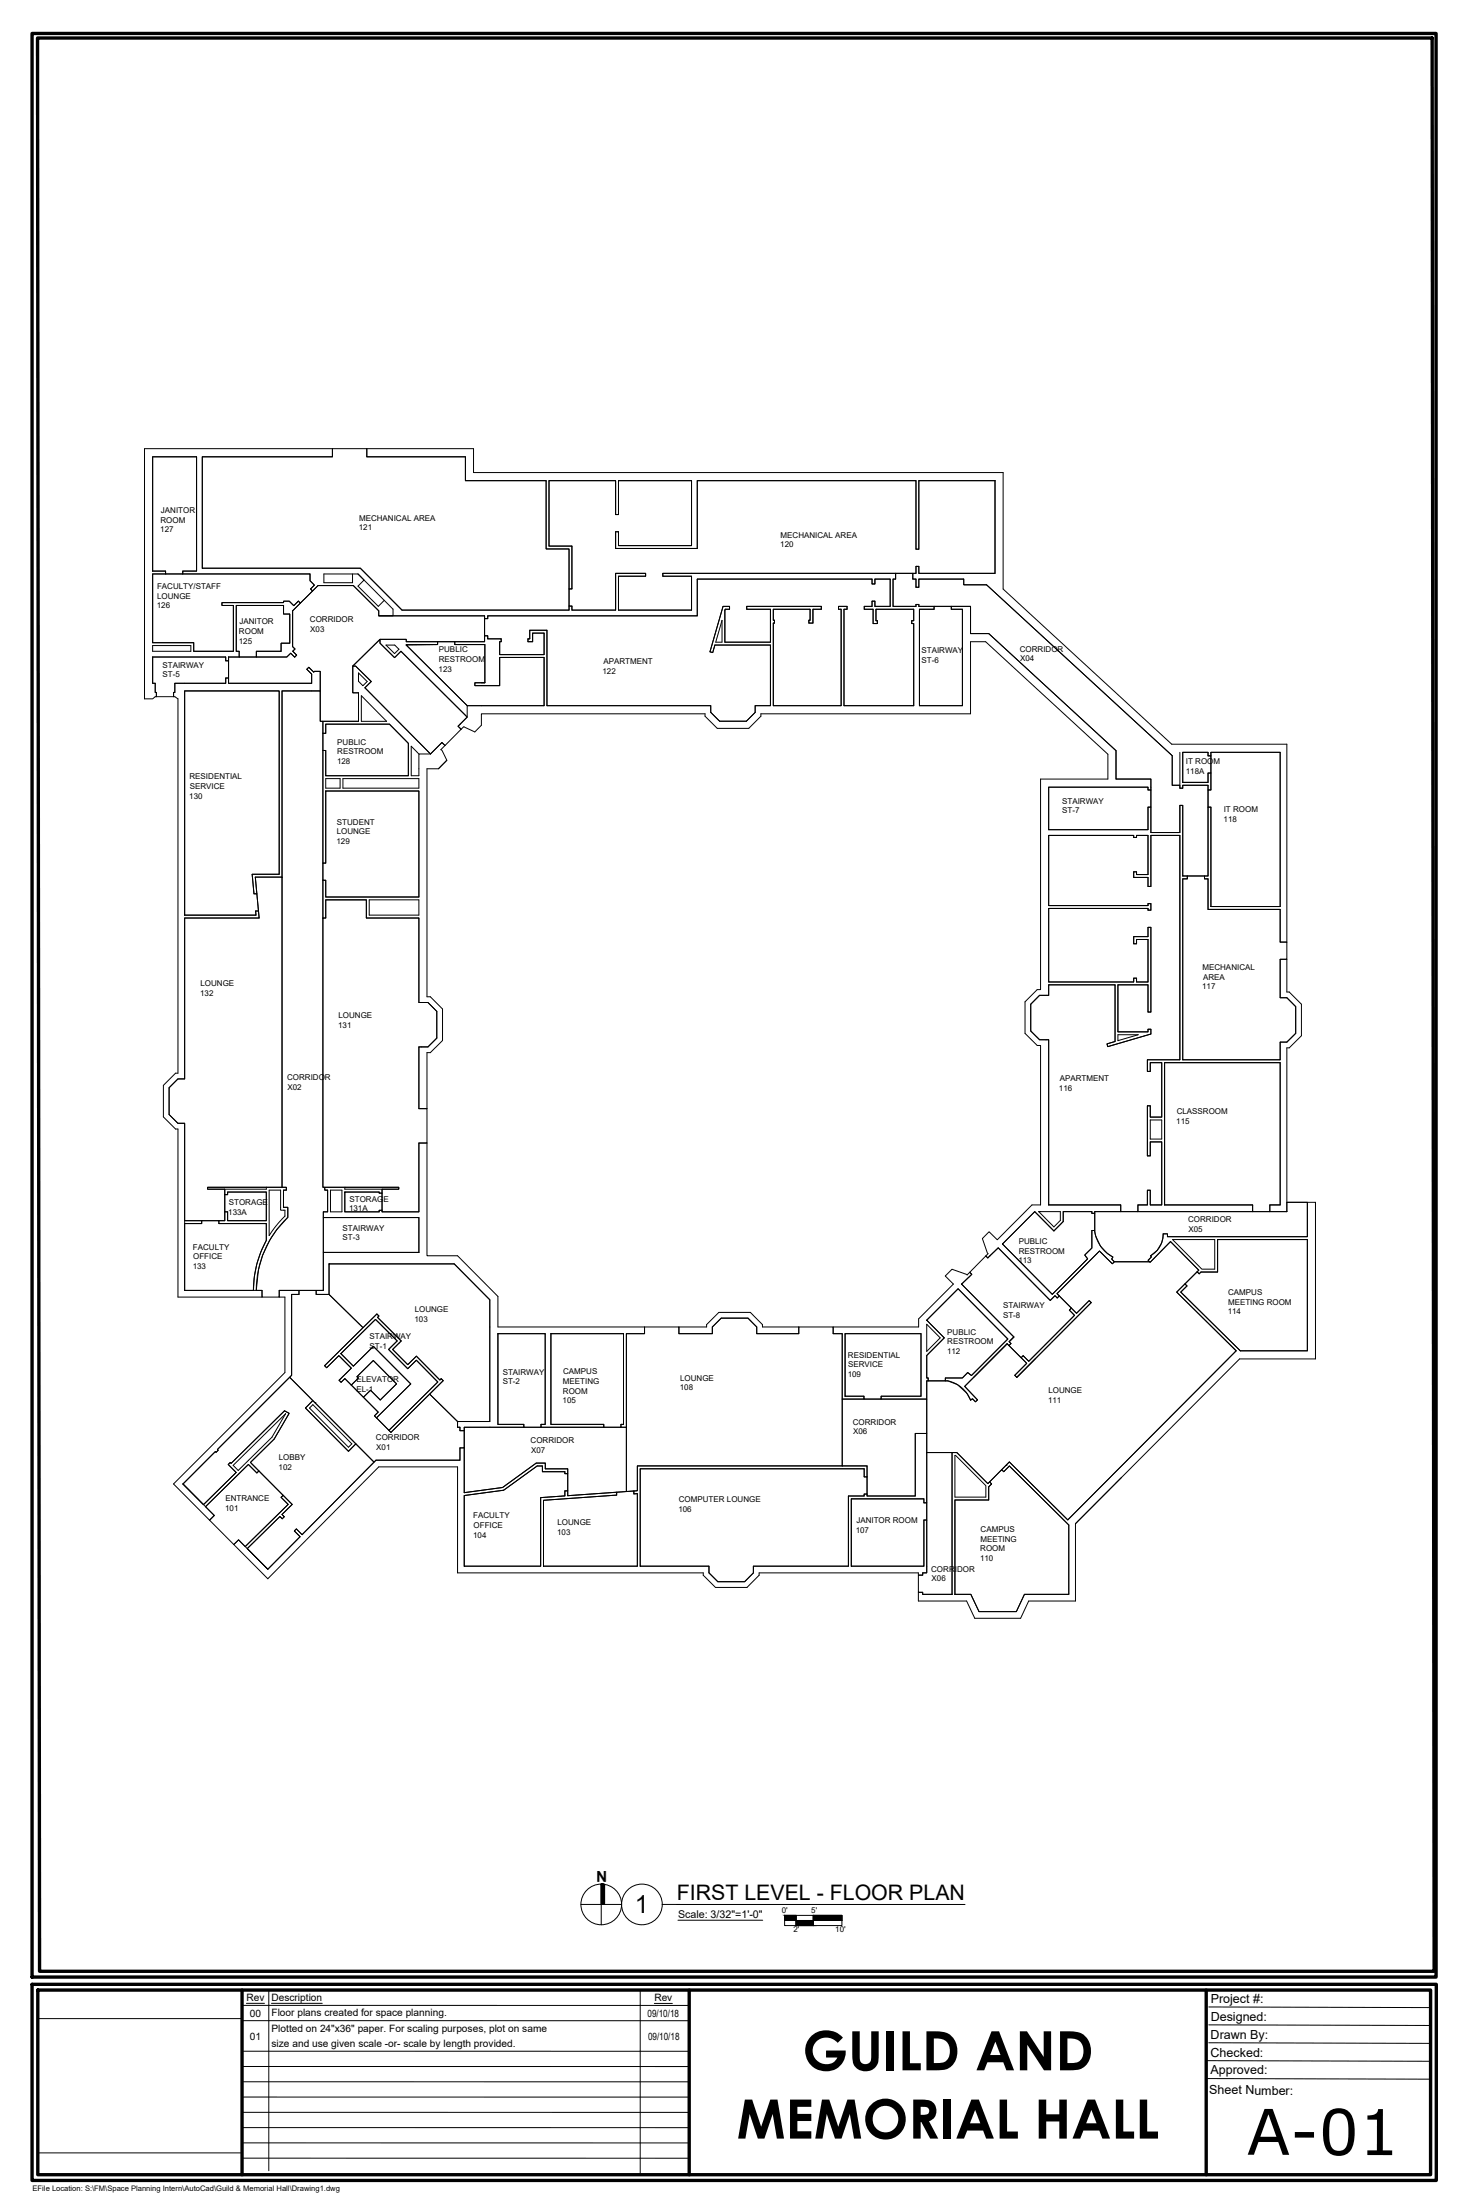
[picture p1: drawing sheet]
<svg xmlns="http://www.w3.org/2000/svg" width="610mm" height="914mm" viewBox="0 0 610 914" stroke-linecap="round" stroke-linejoin="round" font-family="sans-serif">
<!-- layer: 0 -->
<g fill="none" stroke="#000" stroke-width=".42">
<path d="M63.4 189.9h18.3v47.5h-5.8v1.2h-7.1v-1.2h-5.4zM84.1 189.9h54v-3.4h14.3v3.4h41v9.9h33.5v28.4h9.6v25.4h-69.4l-17.4-17.4h-65.6zM228.1 199.8h27.7v14.1h1.2v-14.1h30.4v27h-30.4v-5.8h-1.2v7h33.9v-28.2h90.9v28.5h1.2v-28.5h31.7v38.5h-31.7v-2.9h-1.2v2.9h-105.2v1.2h12v14.1h-30.4v-14.1h11.3v-1.2h-12.5v15.3h-18.1v-1.7h-1.2v-7.1h1.2v-17.8h-9.6zM413.5 199.8h-31.7v28.5h-1.2v-28.5h-90.9v28.2h-33.9v-7h1.2v5.8h30.4v-27h-30.4v14.1h-1.2v-14.1h-27.7v27.2h9.6v17.8h-1.2v-16.6h-9.6v-28.4h-33.5v-9.9h-41v-3.4h44.4v9.9h220v48.4l70.1 64.5h47.8v82.3h-2.7v-13.6h-30v-12.7h-1.5v-1.2h1.5v-28.6h1.2v41.3M413.5 199.8v38.5h-31.7v-2.9h-1.2v2.9h-1.3v2.4h1.3v3.4h1.2v-3.4h18.7v2.4h9.5l77.1 71v12.3h3.2M63.4 237.4v-47.5h18.3v47.5h-5.8v1.2h52.9v2.8l1.9 1.8-1.7 1.6 .9 .8 2.3-2.2h14.6l10.6 10.5v2.1h5.9v-2.8l-14.5-14.6M63.4 238.6h65.4v2.8l1.9 1.8-1.7 1.6 .9 .8-5.1 5.1-.8-.9-1.9 1.9-1.9-1.8h-2.4v.6h-25.6v1.2h4.8v19h-16.5v-3.6h-17.1zM63.4 237.4h5.4v1.2h-5.4v28.5M84.1 236.2v-46.3h54v-3.4h-78.1v104h3.4l1.1-.9h.5v-1.8h-.5v-3.8h-1.1v-10.9M84.1 236.2h65.6l17.4 17.4h69.4v-1.7h1.2v1.7h18.1v-15.3h12.5v1.2h-11.3v14.1h30.4v-14.1h-12v-1.2h96.8v2.4h-1.1v11.3h9.5v-.8h1.2v.8h6.4v1.2h-6.1v40.1M146.5 238.6v3.6h-11.9v-3.6h14.2M148.8 238.6l2.5 2.5-2.5 2.5 8.4 8.4 2.5-2.5"/>
<path d="M372.2 238.3h7.1v2.4h1.3v3.4h1.2v-3.4h18.7v2.4h9.5l77.1 71v12.3h3.2v1.2h1.2v-1.2h10.5v37.7h-10.5v-29.3h-1.2v11.2h-12.1v-22.2h-14.4v-11.8l-52.9-48.7h-7.6v-11.3h-21.5v-.8h-1.2v.8h-9.5v-11.3h1.1zM98.2 251.7h19.6v3.5h2.6v12.1h-3.6v3.4h-10.3v2.4h-7.1v-2.4h-1.2zM157.4 256h44v1.1h1.3v-1.1h87v-15.3h72.7v2h1.2v-2h6.3v11.3h-6.3v-2.1h-1.2v2.1h-3.3v1.2h3.7v6h1.8v-1.2h-.6v-4.8h15.7v4.8h-.8v1.2h.8v34.1M201.4 257.1h1.3v-1.1h87v-15.3h72.7v2h1.2v-2h6.3v11.3h-6.3v-2.1h-1.2v2.1h-3.3v1.2h3.7v6h1.8v-1.2h-.6v-4.8h15.7v4.8h-.8v1.2h.8v34.1h-29v-40.1h1.3v-1.2h-3.6v1.2h1.1v40.1h-28.2v-34.3h.5v-1.2h-.5v-4.6h15.3v4.6h-.5v1.2h1.7v-5.8h3.5v-1.2h-31v1.2h9.9v13.7h-19v-13.2l.1-.5h1.8v-1.2h-2.6l-5.5 18.9 1.2 .3 .9-3.1h23.1v25.2h-6.4v2.8l-3.6 3.7h-11.2l-3.7-3.7v-2.8h-68v-31.3h-7.2v3.5h-.7v1.2h1.9v-3.6h4.8v9h-18.5v-5.4h.7v-1.2h-5.6v-1.2h-1.3zM300 257.8v9.1h-2.6zM382.1 253.2h6.1v-1.2h7.1v1.2h4.6v40.1h-17.8zM63.4 267.1h17.1v3.6h16.5v-19h-4.8v-1.2h25.6v-.6h2.4l1.9 1.8 1.9-1.9 .8 .9-3.2 3.2v14.9l1 .9-1 1 1.7 1.6-.9 .8-1.6-1.6-1.6 1.6h-12.7v-2.4h10.3v-3.4h3.6v-12.1h-2.6v-3.5h-19.6v19M63.4 273.1h30.4v1.6h1.2v7.1h-1.2v2.2h-21.2v3.8h-.5v1.8h-7.1v-1.8h-.5v-3.8h-1.1zM63.4 268.3h15.9v2.4h-15.9zM63.4 273.1h30.4v1.6h1.2v-1.6M95 273.1h24.2l1.6-1.6 1.6 1.6 .9-.8-1.7-1.6 1-1-1-.9v-14.9l10.6-10.5h14.6l10.6 10.5v2.1h44v10.7h-32.6v-1h-10.9l-11.3 11.1v11.2h2.4v11.8h-15.9v-20.8h-2.4l-.3 .4-2.1-2.1-.8 .9 2 2v3.8h-34.5zM98.2 270.7h1.2v2.4h-4.4"/>
<path d="M146.6 276.8l11.3-11.1v1.6l6.1 6 2.6-2.6 27.5 27.3-3.7 3.8 1.2 1.3-6.7 6.8-1.3-1.3-4.7 4.8-27.3-27.5 2.7-2.6-6.5-6.5zM149 279.7l3.6 3.6-1.8 1.7-1.8-1.8zM160.4 268.1h3.6l1.8 1.8-1.8 1.8zM168.8 268.1v-.2h13v-1.2h-13v-1h-10.9v1.6l6.1 6 2.6-2.6 27.5 27.3M168.8 268.1l13-.2v-1.2h7.2v1.2h12.5v15.9h-4.2v1.2h10.3v-11.7h18.5v20h-32zM168.8 268.1l25.3 25.2M76.7 287.2h39.3v76.2h-11.2l.7 8.1h1.2l.7 7.1h-1.2l.2 1.8h-29.7zM117.2 287.2h15.9v12.6h1.1v193.7h.7v1.2h1.2v9h-1.7v32.6h-18.4v2.8h-7.1v-2.8h-2.4a41.7 41.7 0 0 1 13.1-30.3v-4.2h-1.8v-7.1h1.2v-1.2h-1.8zM150.2 289.2l10.5 10.6h-10.5zM153.4 282.4h.1M153.4 284.1h.1M200 283.8h1.5"/>
<path d="M201.5 283.8h-4.2v1.2h10.3v-11.7h18.5v20h-32v4.7l-3.7 3.8 1.2 1.3 1.1-1.1 4.6 2.2 2.7-2.8v-4.7h93v1l5 5h13.1l5.1-5v-1h87.1v-30h6.3l50.8 46.8v10.3h-28v87.5h-1.4l-5 5.1-.1 13.1 5.1 5h1.4v66.3h-3.6l-14.4 14.5-3.4-3.3-2.8 2.8 2.4 6.3-1 .9 .9 .9 4.3-4.2 21.6 21.8 2-2 .9 1 .9-.9-1-.9 17.7-17.7 5.3 5.3 .9-.9-1.2-1.1 .5-.8a14.2 14.2 0 0 1-7.5-11.1h-1.2v7.3l-3 3 1.3 1.5-14.7 14.8-20.7-20.9M201.5 283.8v-15.9h-12.5v-1.2h12.4v-2.4h1.3v1.2h5.6v1.2h-.7v5.4h18.5v-9h-4.8v3.6h-1.9v-1.2h.7v-3.5h7.2v31.3h68v2.8l3.7 3.7h11.2l3.6-3.7v-2.8h6.4v-25.2h-23.1l-.9 3.1-1.2-.3 5.5-18.9h2.6v1.2h-1.8l-.1 .5v13.2h19v-13.7h-9.9v-1.2h31v1.2h-3.5v5.8h-1.7v-1.2h.5v-4.6h-15.3v4.6h.5v1.2h-.5v34.3h28.2v-40.1h-1.1v-1.2h3.6v1.2h-1.3v40.1h29M382.1 293.3h17.8v-40.1h-4.6v-1.2h8v11.3h7.6l52.9 48.7v11.8h14.4v4.5h-1.2v-1.1h-41.2v17.6M135.4 301h26.4l7.9 8v13.4h-34.3v-10.5h-1.2v-7.1h1.2zM174.1 313.4l-3.2-3.2v12.2h3.2v-9h4.8l4.7-4.8 1.3 1.3-1.7 1.7 .5 .3 2 4.1-3.5 3.5M178.9 313.4l-27.3-27.5 2.7-2.6-6.5-6.5h-1.2v11.2h2.4v11.8h-14.8v5h1.2v-3.8h26.4l7.9 8v13.4h-34.3M185.7 316l-3.5 3.5h-4.8v94.8h1.4l5.1 5.1v13.1l-5.1 5h-1.4v23.3h-3.3v-25.7h3.7l3.7-3.6v-11.1l-3.7-3.7h-3.7v-35.1h-21.9v-7.6h-16.8v7.6h-1.2M490.3 312.7v14.9h1.2v-1.2h10.5v1.9h1.2v-7h-1.2v3.9h-10.5M491.5 312.7h10.5v1.5h1.2v7.1h-1.2v3.9h-10.5zM503.2 312.7h28.8v64.1h-28.8v-41.3h-1.2v-7.2h1.2zM135.4 328.8h38.7v44h-38.7v-6.9h-1.2v-7.2h1.2zM135.4 328.8h38.7v44h-38.7v-6.9h-1.2v15.7"/>
<path d="M135.4 322.4v-10.5h-1.2v46.8h1.2v-29.9M135.4 323.6h5.9v4h-5.9zM142.5 323.6h31.6v4h-31.6zM435.8 327.2h41.2v1.1h1.2v7.2h-1.2v9.3h-41.2zM491.5 325.2v-12.5h10.5v1.5h1.2v-1.5h28.8v64.1h-28.8M435.8 347.2h35.3v.9h1.2v-.9h4.7v16.3h-4.7v-1.1h-1.2v2.3h5.9v3.7h1.2v-21.2h12.1v93.3h-13.5v4.8h1.2v-3.6h4.7v22.6h-4.7v-4.7h-1.2v20.8h1.2v-5.8h4.7v26.2h-4.7v-6.1h-1.2v6.1h-3.9v2.8h-7.2v-2.8h-29.9v-68.6h-3.8l-3.7-3.7v-11.1l3.7-3.7h3.8v-4.4h27.5v23.6l-3.3 1 .3 1.1 17.9-5.2v-2h-1.2v1.1h-12.5v-19.6h12.5v11.3h1.2v-35.2h-1.2v3.9h-5.9v3h1.2v-1.8h4.7v17.6h-4.7v-1.5h-1.2v1.5h-35.3v-30.5h41.2v.7h1.2v-2.7h-1.2v.8h-41.2zM435.8 344.8h41.2v-9.3h1.2v10.5h12.1v-11.2h1.2v29.3M117.2 364.6h-11.1l.6 6.9h-1.2l-.7-8.1h11.2v-76.2h-39.3v93.2M117.2 364.6v-77.4h15.9v-8.2h-2.4l-.3 .4-2.1-2.1-.8 .9 2 2v3.8h-34.5v-2.2h-1.2v2.2h-21.2v3.8h-.5v1.8h.5l1.3 .9v155.6h-.9l-5.1 5M135.4 374h16.8v7.6h21.9v35.1h3.7l3.7 3.7v11.1l-3.7 3.6h-3.7v25.7h3.3v14.3h-3.3v28.6h-15.3v-9.4h6.9v-.8h-31.5v-111.9h1.2zM153.4 374h20.7v6.4h-20.7zM491.5 365.3h1.9v-1.2h7.1v1.2h1.5v12.7h30v13.6h2.7v7.1h-2.7v16h2.7l3.7 3.7v11.1l-3.7 3.6h-2.7v7.4h-40.5z"/>
<path d="M491.5 364.1h1.9v1.2h-1.9v75.2M76.7 381.6h31l-1.6-17h11.1v128.9h-30.9v.8h7.1v13.1h-16.7v-40.5h-2.8l-3.6-3.7v-11.1l3.6-3.7h2.8zM76.7 380.4h29.7l-.2-1.8h1.2l.3 3h-31v66.8h-2.8l-3.6 3.7v11.1l3.6 3.7h2.8v69.4M464.5 430.1h8.5l-8.5 2.4zM67.9 451.1v13.1l5.1 5.1h.9v69.8h35v-2.8h-32.2M483.9 441.7h48.1v59.1h-4.3v2.8h-7.2v-2.8h-36.6zM491.5 440.5h40.5v-7.4h2.7l3.7-3.6v-11.1l-3.7-3.7h-2.7v-16h2.7v13.6h1l5.1 5.1v13.1l-5.1 5h-1v68.1M478 465.5h4.7v7.9h-4.7zM93.4 496.5h1.2v-1h16.1v11.9h-16.1v-3.7h-1.2zM93.4 494.3v2.2h1.2v-1h16.1v11.9M110.7 493.5h8.3v1.2h-1.2v7.1h1.8v4.2a41.7 41.7 0 0 0-13.1 30.3M110.7 493.5h-24.4v.8h7.1"/>
<path d="M110.7 493.5v.8h-17.3M111.8 494.7h4.8v8.3h1.8v2.5l-3.5 3.8-3 4.2zM137.3 494.7h4.8v9h-4.8zM143.3 495.5v8.2h14.3v-.7h1.2v.7h15.3v-28.6h3.3v46.8h12.7l16.8 16.9v12.7h60.9v2.8h-7.5v38.9h-2.3v-1.2h1.1v-37.7h-30.2M143.3 493.5h-8.4v1.2h1.2v9h-1.7v2.4h39.7v14.5M143.3 493.5h22.4v.8h-22.4zM143.3 495.5h14.3v.4h1.2v7.1h-1.2v.7h-14.3zM158.8 494.3v1.6h-1.2v-.4h-14.3M534.7 499.7h11.9v65.1h-31.5l-68.2 68.5M543.3 499.7v14.3h-58.2v-1.2h-1.8a10.1 10.1 0 0 1-5.2 9.1M76.7 508.6h7.1v-1.2h7.2v1.2h19.7v7a42.8 42.8 0 0 0-5.4 20.7h-28.6zM76.7 507.4h7.1v1.2h-7.1"/>
<path d="M110.7 507.4h-16.1v-3.7h-1.2v3.7h-2.4v1.2h19.7v7a42.9 42.9 0 0 0-5.4 20.7M134.4 506.1h39.7v14.5h-39.7zM430 503.6l7.9 8 3.9-3.9v-4.1h11.9v.7h1.2v7.1h-1.2v7.3l-3 3 1.3 1.5-14.7 14.8-20.7-20.9zM431.7 503.6h8.9v3.6l-2.7 2.7zM435.8 500.8v-68.6h-3.8l-3.7-3.7v-11.1l3.7-3.7h3.8v-4.4h27.5v23.6l-3.3 1 .3 1.1 17.9-5.2v-2h-1.2v1.1h-12.5v-19.6h12.5v11.3h1.2v-35.2h-1.2v3.9h-5.9v3h1.2v-1.8h4.7v17.6h-4.7v-1.5h-1.2v1.5h-35.3v-30.5h41.2v.7h1.2v-2.7h-1.2v.8h-41.2v-29.2h35.3v.9h1.2v-.9h4.7v16.3h-4.7v-1.1h-1.2v2.3h5.9v3.7h1.2v-21.2h12.1v93.3h-13.5v4.8h1.2v-3.6h4.7v22.6h-4.7v-4.7h-1.2v20.8h1.2v-5.8h4.7v26.2h-4.7v-6.1h-1.2v6.1h-3.9v2.8h47.6v-2.8h-36.6M435.8 500.8h29.9v2.8h-10.8v.7h-1.2v-.7h-11.9v4.1l-3.9 3.9-7.9-8-13.4 13.5M454.9 503.6h79.8v-3.9h8.6v14.3h-58.2v-1.2h-1.8a10.2 10.2 0 0 1-5.2 9.1l.4 .5-1.4 1.4 .6 .6h-14.6l-1.2-1.1 .5-.8a14.1 14.1 0 0 1-7.5-11.1zM483.9 500.8v-59.1h48.1v59.1h-4.3v2.8h7M487.2 515.2h17.6v12.3h-5.4zM506 515.2h37.3v46.2h-27.9l-24.7-24.4 2.5-2.5-.8-.9 5.1-5 .8 .8 .8-.7h6.9zM121.2 538h3v-1.7h7.2v1.7h5.3l14.2 13.8-16 15.8 .8 .9 5.1-5 5.2 5.2-5.1 5 .8 .8 1.6-1.5 13.9 13.9-1.6 1.6 6.9 6.9 16-16 11.6 11.4v2.4h1v1.4h1.8v7.2h-1.8v5.1h-34.9l-.8 .8-35-35.3 .8-.8zM136.7 525.3h52l14.8 14.9v50.6h-13.4v2.4h1v1.4h1.8v-1.4h24.8v-1.2h-10.8v-37.7"/>
<path d="M136.7 525.3h52l14.8 14.9v50.6h-13.4l-11.6-11.4 5.7-5.5-.9-.9-.5 .6-9.8-9.9-3.6 3.5-6.2-6.3 3.5-3.5-9.8-9.9 .5-.5-.8-.9-5.7 5.7-14.2-13.8zM174.1 520.6h-39.7v15.7h-3v1.7h5.3v-12.7M398.1 535.7l20.7 20.8-15.1 15.2-1.6-1.2-2.2 2.2h-7.1v1.2h-7.1v-1.2h-.6v-9.3l7.3-7.3-7.3-7.4zM399.6 533.7l4.2-4-.8-.9-1.1 1.1-6.3-2.4-2.8 2.9 3.4 3.3-14.5 14.5v3.3h-35.5v2.8h3.8v27.2h9v-1.2h-7.8M399.6 533.7l21.7 22-2 2 .8 .7-.8 .9-.8-.8M409.6 522l.9 .8 4.3-4.1 21.6 21.8 2-2 .9 1 .9-.9 5 5.1-.8 .8 2.1 2.2-19 19.1-2.3-2.3-.9 .8-5-5 .8-.9-.8-.7 2-2-21.7-22 4.2-4-.8-.9zM435.6 539.7h.1M478.1 521.9l.4 .5-1.4 1.4 .8 .9 8.5-8.7 11.7 11.9-.6 .7 .8 .8 .8-.7h6.9v-13.5h37.3v46.2h-27.9M165.9 558.2h.1M165.9 556.5h.1M206.9 554.3h19.6v37.7h-1.7v1.2h-7.1v-1.2h-10.8zM206.9 554.3h19.6v37.7h-1.7v1.2h26.1v-1.2h-22v-37.7"/>
<path d="M228.9 554.3h30.2v37.7h-1.1v1.2h-7.1v-1.2h-22zM260.3 554.3h7.5v-2.8h14.3v2.8h13.9v-2.8l3.7-3.6h11.1l3.7 3.6v2.8h17.4v-2.8h14.3v2.8h3.8v55h-85.2v10.3l-4.5 .3zM282.1 551.5h11.5v-.9l5.1-5.1h13.1l5 5.1v.9h15.1v2.8h-17.4v-2.8l-3.7-3.6h-11.1l-3.7 3.6v2.8h-13.9zM351.2 554.3h31.5v26h-16.5v1.2h-7.2v-1.2h-7.8zM385.1 548.7l13-13 20.7 20.8-15.1 15.2-1.6-1.2-2.2 2.2h-7.1v1.2a12.4 12.4 0 0 1 10.5 8.1l.8-.6 1.2 1.3 .9-.9-5.3-5.6 17.6-17.7M385.1 548.7l7.3 7.4-7.3 7.3v9.3h.6v1.2h-.6v7.6h-18.9v-1.2h16.5v-26h-31.5v26M385.1 550.4l5.6 5.7-5.6 5.6zM418.5 558.5l-14 14.1M120.4 572.4l9.6 9.7-3.1 3.1 17.9 18 3.1-3.1 7.5 7.6-29.9 30.2-2.3-2.4-.9 .8 2.4 2.4-13.4 13.5-8.6-8.5 13.6-13.4 1 1 .8-.9-.9-.9 4.2-4.2-17.3-17.5 9.8-9.7 6.3-10.7-2-1-22.2 21.8-.3-.3-.9 .8 3.3 3.3-13.5 13.4-8.6-8.6 13.5-13.5 .3 .3 .8-.8-.3-.3zM121.2 571.6v-33.6h3v-1.7h-8.2v2.8h2.4v31.4l-46.3 46.3 15 15 1.9-1.9-13-13.1M121.2 571.6l-30.9 30.9 .3 .3-.8 .8-.3-.3-13.5 13.5M141.6 562.6l14.4-14.2 9 9-3.5 3.5 7.9 8 3.6-3.5 8.9 9-20.3 20.1-5.1-5.2 14.2-14.1-15.5-15.6-8.4 8.2z"/>
<path d="M141.6 562.6l14.4-14.2 9 9-3.5 3.5 7.9 8 3.6-3.5 8.9 9-20.3 20.1 .9 .9 21.7-21.5-.9-.9-.5 .6-9.8-9.9-3.6 3.5-6.2-6.3 3.5-3.5-9.8-9.9 .5-.5-.8-.9-21.7 21.5 .8 .9 5.1-5 5.2 5.2-5.1 5 .8 .8 1.6-1.5 2.7 2.7M141.6 562.6l5.2 5.2 8.4-8.2 15.5 15.6-14.3 14.1-.8-.8 1.6-1.6-6.2-6.1 3-3 4 4.1 6.8-6.7-9.7-9.7-6.7 6.7 .5 .6-2.9 2.9M148.4 572.2l6.7-6.7 9.7 9.7-6.8 6.7-4-4.1-3 3-5-5.1 2.9-2.9zM385.1 573.9h7.7a12.3 12.3 0 0 1 10.5 8.1l.8-.6 1.2 1.3 .9-.9-5.3-5.6 17.6-17.7 8.1 8.1-4.9 5 .8 .9 31-31.1-.9-.8-5.3 5.3-8.1-8.2 17.7-17.7 5.3 5.3 .9-.9h14.6l.2 .3 8.5-8.7 11.7 11.9-9.1 9.2 24.7 24.3-70 70.3-24.3-24.1-8.9 9.1-12.9-13h-12.5zM421.7 571.6l4.9-5-2.3-2.3 .9-.8 2.3 2.3 19-19.1-2.1-2.2 .8-.8 2.1 2.2 5.3-5.3 .9 .8-31 31.1M421.7 571.6l.8 .9M430.3 564.7l-7.8 7.8M515.4 561.4l-24.7-24.4 2.5-2.5-.8-.9-3.4 3.5 24.7 24.3-70 70.3-24.3-24.1-3.2 3.3 .9 .8 2.3-2.4 24.7 24.5v28.9h-18.4l-3.4 7.2h-15.5l-3.4-7.2h-6.6M128.6 585.2l1.4-1.4 16.2 16.3-1.4 1.4zM130 582.1l17.9 18-3.1 3.1-17.9-18 3.1-3.1M130.9 583h.1M192.9 593.2h67.4v26.7l-24.4 1.8v-11.2h-9.3v-2.4h-3.8l-14 10.2-15.9 2.1z"/>
<path d="M350 581.5h35.1v14.3h-4.8v26h-20v-12.5h-10.3zM96.9 609.1l21.8-21.5-5.7 9.8-14 13.8zM266 610.5h93.1v3.3h1.2v7.2h-1.2v.8h-6.5v29.2h-39.5v2.8l-3.7 3.6h-11.1l-3.7-3.7v-2.7h-28.6zM385.1 603.7h10.5v59h-12.2v-.9h-1.8v-7.1h1.8v-1h1.7zM396.8 604.9l12.9 12.6v4.8h-12.9zM418 609h.1M466.1 614l-19.2 19.3M84.6 625.4l13.5-13.4-3.3-3.3 .9-.8 .3 .3 22.2-21.8 2 1-6.3 10.7-9.8 9.7 3.5 3.6-.9 .8-3.5-3.5-17.8 17.5M85.4 626.2l17.8-17.5 3.5 3.5 .9-.8 10.1 10.1-.9 .8 2.9 3-17.8 17.5-2.8-2.8-1.9 2-10.1-10.2 1.9-1.9zM120.6 626.1h.1M120.6 624.4v.1M192.9 620.4v-18.6h-1.8v5.1h-34.9l-30.7 31-2.3-2.4-.9 .8 2.4 2.4-13.4 13.5-12.2-12.2-1.9 2 14.1 14.2 46.1-46.5h32.7v44h102.1v1l5.1 5.1h13.1l5-5.1v-1h66.2v1h1.8v-1h1.7v-21.9h-1.2v19.2h-30.2"/>
<path d="M192.9 621.6l16.4-2.2 13.9-10.1h2.2v2.4h9.3v.8h1.2v7.2h-1.2v2l-10 .8v28.5h-31.8zM192.9 620.4l15.9-2.1 14-10.2h3.8v2.4h9.3v2h-1.2v-.8h-9.3v-2.4h-2.2l-13.9 10.1-16.4 2.2v29.4M225.8 623.6l30.4-2.2v-1.2l7.2-.5v1.2l1.4-.1v30.2h-39zM353.7 623h30.2v1.6h1.2v7.2h-1.2v19.2h-30.2zM396.8 623.5h14v-5.5l1.3-1.2-.9-.9 5-5 .9 .8 2.3-2.4 24.7 24.5v28.9h-18.4l-3.4 7.2h-15.5l-3.4-7.2h-6.6zM446.9 633.3v32.1h-19.4l-3.4 7.2h-19l-3.4-7.2h-20.1v-3.6h1.8v.9h12.2M101.9 642.8l17.8-17.5-2.9-3 .9-.8 3.7 3.8-4.2 4.2 .9 .9-.8 .9-1-1-13.6 13.4M192.9 651h31.8v-28.5l10-.8v-2h1.2v2l20.3-1.5v1.2l-30.4 2.2v27.4M225.8 651h39v-30.2l-1.4 .1v-1.2l1.4-.1v-10.3h95.5v4.5h-1.2v-3.3h-93.1v40.5M266 651h28.6v2.7l3.7 3.7h11.1l3.7-3.6v-2.8h39.5v-29.2h6.5v-.8h1.2v.8h20v-26h4.8v28.8h-1.2v-1.6h-30.2v28M395.6 662.7v-59h2l12.9 13 .7-.8 .9 .9-1.3 1.2v5.5h-14v39.2M241.4 791.6h16.9"/>
<path d="M251.2 783.2v8.4h-1.4v-8.5v16.9M275.2 791.6h7.1M15.7 839h84.8v55.8h-84.8z"/>
<circle cx="249.8" cy="791.6" r="8.5"/>
<circle cx="266.7" cy="791.6" r="8.5"/>
</g>
<!-- layer: G-ANNO-TTLB -->
<g fill="none" stroke="#000" stroke-width=".42">
<path d="M13.3 27.5v771.3M100.9 827.2h185.5M100.9 833.5h185.5M100.9 839.9h185.5M111.7 827.2v75M266 827.2v76.2M502.3 834.2l92.4 .2M100.9 852.6h185.5M100.9 858.9h185.5M501.2 856.5l93.4 .2M502.3 849l92.3 .3M502.3 841.6l92.3 .3"/>
<path d="M100.9 865.3h185.5M100.9 871.6h185.5M100.9 878h185.5M501.8 863.9l92.8 .3M100.9 884.3h185.5M100.9 890.7h185.5M100.9 897h185.5"/>
</g>
<path d="M13.3 13.9h583.5v807.8h-583.5zM15.6 15.8h579.5l.8 803.5h-579.5zM13.3 824.8h583.5v81.5h-583.5zM15.7 827.1h578.8v76.8h-578.8zM286.4 827.2v76.7M501.2 827.1v76.8" fill="none" stroke="#000" stroke-width="1.4"/>
<!-- layer: LIGHTING -->
<path d="M100.6 827.2v76.7" fill="none" stroke="#000" stroke-width="1.4"/>
<!-- layer: G-ANNO-TEXT -->
<path d="M281.2 791.6h119.8M281.7 798.1h35.2M326 798.2h11.9v-2.1h12v4.2h-12v-2.1h12M326 796.1h4.8v2.1h-4.8zM330.8 796.1h-4.8v4.2h4.8M330.8 798.2h7.1v2.1h-7.1zM337.9 796.1h-7.1v4.2h7.1M337.9 796.1h12v2.1h-12zM102.4 832.7h7.5M112.8 832.7h21.1M271.9 832.7h7.5" fill="none" stroke="#000" stroke-width=".42"/>
<!-- layer: 0 -->
<g fill="#000" stroke="#000" stroke-width=".42">
<path d="M249.8 783.1h.5z"/>
<path d="M249.8 783.1l1 .1zM249.8 783.1l1 .1z"/>
<path d="M249.8 783.2h1.4zM249.8 783.2h1.4z"/>
<path d="M249.8 783.2l1.4 8.4v-8.4zM249.8 783.2l1.4 8.4h-1.4z"/>
</g>
<!-- layer: G-ANNO-TEXT -->
<g fill="#000" stroke="#000" stroke-width=".42">
<path d="M326 796.1l4.8 2.1v-2.1zM326 796.1l4.8 2.1h-4.8z"/>
<path d="M330.8 798.2l7.1 2.1v-2.1zM330.8 798.2l7.1 2.1h-7.1z"/>
<path d="M337.9 796.1l12 2.1v-2.1zM337.9 796.1l12 2.1h-12z"/>
</g>
<text font-size="26.2" x="518.1" y="895.6">A-01</text>
<g font-size="22.6">
<text x="333.5" y="860.5">GUILD AND</text>
<text x="306.1" y="888.9">MEMORIAL HALL</text>
</g>
<text font-size="10.4" x="263.9" y="795.3">1</text>
<text font-size="8.9" x="281.2" y="789.7">FIRST LEVEL - FLOOR PLAN</text>
<text font-size="6.3" x="252.3" y="777.7" transform="rotate(-180 252.3 777.7)">N</text>
<g font-size="5.2">
<text x="503.1" y="832.5">Project #:</text>
<text x="503.1" y="839.9">Designed:</text>
<text x="503.1" y="847.3">Drawn By:</text>
<text x="503.1" y="854.8">Checked:</text>
<text x="503" y="862.1">Approved:</text>
<text x="502.5" y="870.5">Sheet Number:</text>
</g>
<text font-size="4.4" x="281.7" y="797.2">Scale: 3/32&quot;=1'-0&quot;</text>
<g font-size="4.2">
<text x="102.4" y="831.8">Rev</text>
<text x="112.8" y="831.8">Description</text>
<text x="271.9" y="831.8">Rev</text>
<text x="103.8" y="838.1">00</text>
<text x="112.8" y="837.9">Floor plans created for space planning.</text>
<text x="269.1" y="838.2">09/10/18</text>
<text x="112.8" y="844.7">Plotted on 24&quot;x36&quot; paper. For scaling purposes, plot on same</text>
<text x="103.8" y="848.1">01</text>
<text x="112.8" y="851">size and use given scale -or- scale by length provided.</text>
<text x="269.3" y="847.8">09/10/18</text>
</g>
<g font-size="3.3">
<text x="66.9" y="213.3">JANITOR</text>
<text x="66.6" y="221.3">127</text>
<text x="66.7" y="217.3">ROOM</text>
<text x="149.1" y="220.5">121</text>
<text x="149.2" y="216.5">MECHANICAL AREA</text>
<text x="324.2" y="227.5">120</text>
<text x="324.4" y="223.5">MECHANICAL AREA</text>
<text x="65.3" y="244.9">FACULTY/STAFF</text>
<text x="65.3" y="248.9">LOUNGE</text>
<text x="65.2" y="252.8">126</text>
<text x="99.3" y="263.5">ROOM</text>
<text x="99.5" y="259.5">JANITOR</text>
<text x="128.8" y="258.6">CORRIDOR</text>
<text x="128.9" y="262.6">X03</text>
<text x="99.2" y="267.5">125</text>
<text x="182.4" y="275.1">RESTROOM</text>
<text x="182.4" y="271.1">PUBLIC</text>
<text x="382.9" y="271.5">STAIRWAY</text>
<text x="382.9" y="275.5">ST-6</text>
<text x="423.8" y="270.9">CORRIDOR</text>
<text x="423.9" y="274.9">X04</text>
<text x="67.5" y="277.5">STAIRWAY</text>
<text x="67.5" y="281.5">ST-5</text>
<text x="182.3" y="279.1">123</text>
<text x="250.4" y="280">122</text>
<text x="250.7" y="276">APARTMENT</text>
<text x="140.2" y="309.5">PUBLIC</text>
<text x="140.1" y="317.5">128</text>
<text x="140.2" y="313.5">RESTROOM</text>
<text x="492.8" y="317.6">IT ROOM</text>
<text x="78.8" y="324">RESIDENTIAL</text>
<text x="492.7" y="321.6">118A</text>
<text x="78.9" y="328">SERVICE</text>
<text x="78.7" y="332">130</text>
<text x="441.4" y="334">STAIRWAY</text>
<text x="441.4" y="338">ST-7</text>
<text x="508.5" y="341.5">118</text>
<text x="508.5" y="337.5">IT ROOM</text>
<text x="139.9" y="346.8">LOUNGE</text>
<text x="140" y="342.8">STUDENT</text>
<text x="139.8" y="350.8">129</text>
<text x="499.7" y="403.3">MECHANICAL</text>
<text x="499.9" y="407.2">AREA</text>
<text x="83.2" y="413.8">132</text>
<text x="83.3" y="409.9">LOUNGE</text>
<text x="499.5" y="411.2">117</text>
<text x="140.7" y="423.2">LOUNGE</text>
<text x="140.5" y="427.1">131</text>
<text x="119.3" y="448.9">CORRIDOR</text>
<text x="440.4" y="449.5">APARTMENT</text>
<text x="119.5" y="452.8">X02</text>
<text x="440" y="453.5">116</text>
<text x="488.8" y="467.1">115</text>
<text x="489" y="463.1">CLASSROOM</text>
<text x="95.1" y="500.9">STORAGE</text>
<text x="145" y="503.5">131A</text>
<text x="145.2" y="499.5">STORAGE</text>
<text x="94.9" y="504.9">133A</text>
<text x="493.7" y="508">CORRIDOR</text>
<text x="142.4" y="511.5">STAIRWAY</text>
<text x="142.4" y="515.5">ST-3</text>
<text x="493.9" y="512">X05</text>
<text x="80.2" y="519.4">FACULTY</text>
<text x="423.3" y="517.2">PUBLIC</text>
<text x="423.3" y="521.2">RESTROOM</text>
<text x="80.1" y="527.4">133</text>
<text x="80.3" y="523.4">OFFICE</text>
<text x="423.2" y="525.2">113</text>
<text x="510.4" y="538.2">CAMPUS</text>
<text x="172.3" y="545.5">LOUNGE</text>
<text x="416.8" y="543.6">STAIRWAY</text>
<text x="510.3" y="542.2">MEETING ROOM</text>
<text x="172.2" y="549.4">103</text>
<text x="416.8" y="547.6">ST-8</text>
<text x="510.2" y="546.2">114</text>
<text x="153.6" y="556.7">STAIRWAY</text>
<text x="393.6" y="554.8">PUBLIC</text>
<text x="153.6" y="560.7">ST-1</text>
<text x="393.5" y="562.8">112</text>
<text x="393.6" y="558.8">RESTROOM</text>
<text x="352.4" y="564.4">RESIDENTIAL</text>
<text x="352.5" y="568.4">SERVICE</text>
<text x="148.1" y="574.6">ELEVATOR</text>
<text x="208.9" y="571.3">STAIRWAY</text>
<text x="208.9" y="575.3">ST-2</text>
<text x="233.9" y="575.3">MEETING</text>
<text x="234" y="571.3">CAMPUS</text>
<text x="282.6" y="573.8">LOUNGE</text>
<text x="352.2" y="572.3">109</text>
<text x="148.1" y="578.6">EL-1</text>
<text x="233.9" y="579.3">ROOM</text>
<text x="282.5" y="577.8">108</text>
<text x="435.6" y="579">LOUNGE</text>
<text x="233.8" y="583.3">105</text>
<text x="435.5" y="583">111</text>
<text x="354.4" y="592.2">CORRIDOR</text>
<text x="156.2" y="598.5">CORRIDOR</text>
<text x="220.5" y="599.8">CORRIDOR</text>
<text x="354.5" y="596.2">X06</text>
<text x="156.4" y="602.5">X01</text>
<text x="220.7" y="603.8">X07</text>
<text x="115.8" y="611">102</text>
<text x="115.9" y="607">LOBBY</text>
<text x="93.5" y="628">101</text>
<text x="93.7" y="624.1">ENTRANCE</text>
<text x="281.9" y="628.4">106</text>
<text x="282.1" y="624.4">COMPUTER LOUNGE</text>
<text x="196.7" y="631.1">FACULTY</text>
<text x="196.8" y="635.1">OFFICE</text>
<text x="231.6" y="633.9">LOUNGE</text>
<text x="355.8" y="633">JANITOR ROOM</text>
<text x="196.6" y="639.1">104</text>
<text x="231.5" y="637.8">103</text>
<text x="355.6" y="637">107</text>
<text x="407.4" y="640.7">MEETING</text>
<text x="407.5" y="636.7">CAMPUS</text>
<text x="407.4" y="644.7">ROOM</text>
<text x="387" y="653.2">CORRIDOR</text>
<text x="407.3" y="648.7">110</text>
<text x="387.1" y="657.2">X06</text>
<text x="324.8" y="795.1">0'</text>
<text x="337.1" y="795">5'</text>
<text x="329.7" y="803.1">2'</text>
<text x="347.1" y="803">10'</text>
</g>
<text font-size="3.2" x="13.5" y="910.8">EFile Location: S:\FM\Space Planning Intern\AutoCad\Guild &amp; Memorial Hall\Drawing1.dwg</text>
</svg>
